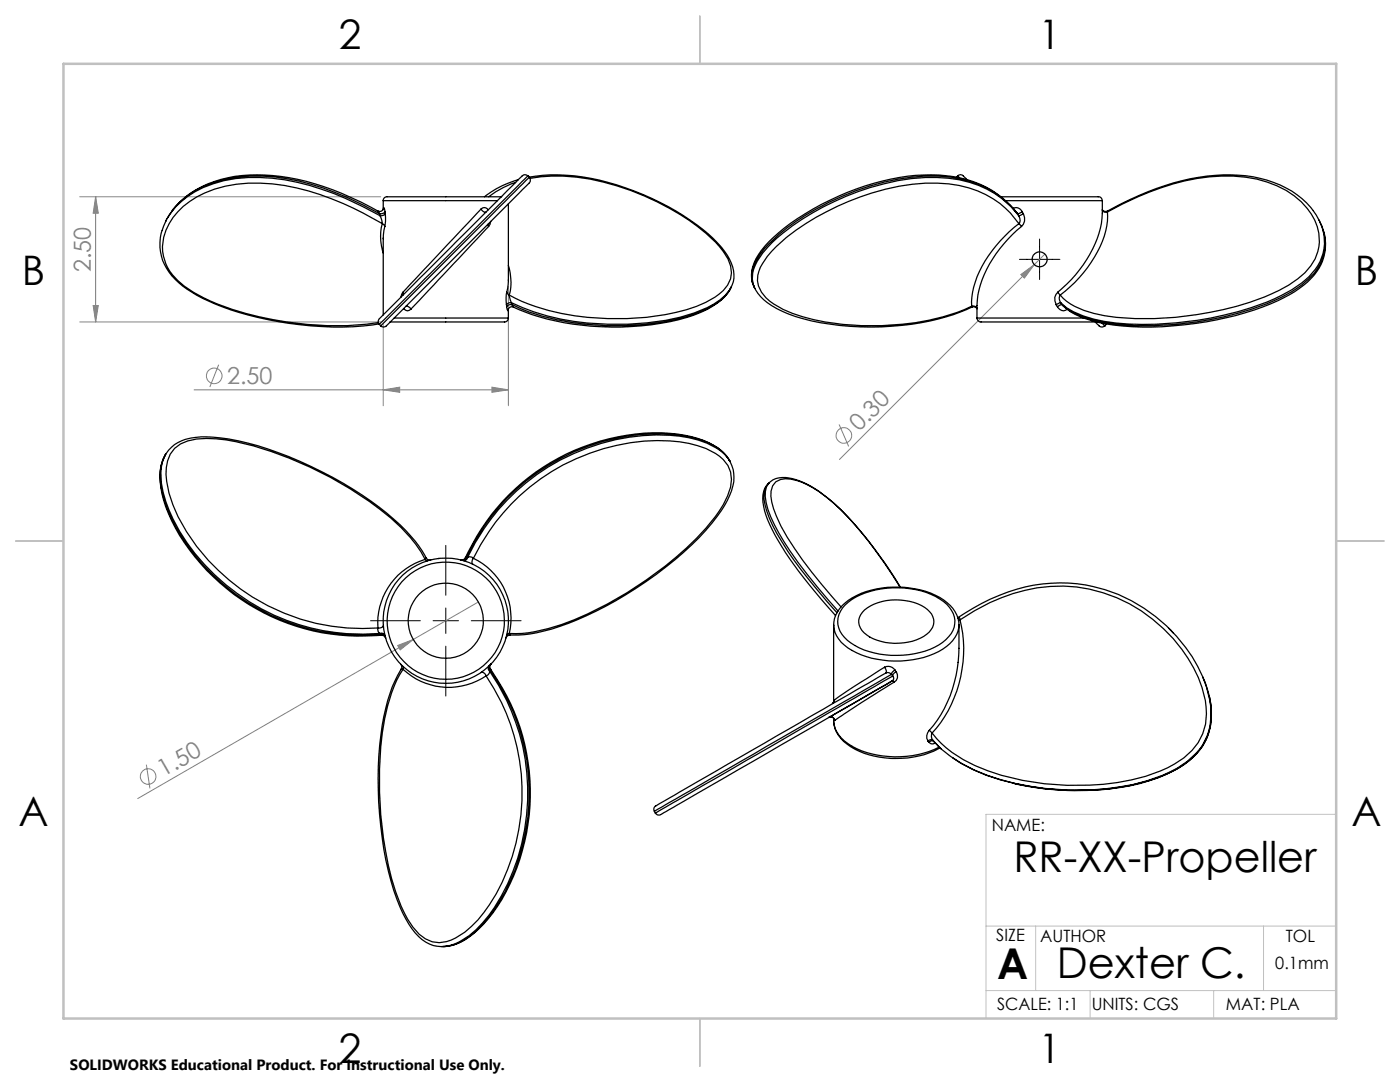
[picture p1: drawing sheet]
<svg xmlns="http://www.w3.org/2000/svg" width="279mm" height="216mm" viewBox="0 0 279 216" stroke-linecap="round" stroke-linejoin="round" font-family="sans-serif">
<g fill="none" stroke="#808080" stroke-width=".2">
<path d="M15.9 39.3h60.1M19.1 39.3v24.9M19.1 39.3l.5 3.2h-1zM101.5 57.1v23.9M203.7 54.8l2.7-2-2 2.7zM208.5 50.7l-41 41M15.9 64.2h60.1M18.6 61h1l-.5 3.2zM38.7 77.8h62.8M43.6 72.8l-1.7 4.4M76.5 77.8l3.3-.5v1zM76.5 64.7v16.3"/>
<path d="M98.2 77.3l3.3 .5-3.3 .5zM167.5 84.7l1.9 4.4M79.4 128.8l3.1-1.2-2.6 2.1zM82.5 127.6l-55 31.7M95.5 120.1l-13 7.5M29.2 152.6l.7 4.7"/>
<circle cx="42.7" cy="75" r="1.56"/>
<circle cx="168.4" cy="86.9" r="1.55"/>
<circle cx="29.6" cy="154.9" r="1.55"/>
</g>
<path d="M203.4 51.8h8.1M207.5 47.7v8.1M89 108.8v10M73.9 123.9h10M86.4 123.9h5.1M89 121.3v5.1M89 128.9v10M94.1 123.9h9.9" fill="none" stroke="#000" stroke-width=".2"/>
<path d="M266.7 162.5h-69.9v40.6M196.8 197.7h69.9M196.8 184.8h69.9M206.7 184.8v12.9M217.6 197.7v5.4M242.2 197.7v5.4M252.2 184.8v12.9" fill="none" stroke="#c0c0c0" stroke-width=".2"/>
<path d="M139.7 3.2v9.5M3.1 107.9h9.6M266.7 107.9h9.5M139.7 203.2v9.6" fill="none" stroke="#c0c0c0" stroke-width=".25"/>
<path d="M12.7 12.7h254v190.5h-254z" fill="none" stroke="#c0c0c0" stroke-width=".5"/>
<g fill="#808080">
<path d="M79.4 128.8l3.1-1.2-2.6 2.1z"/>
<path d="M203.7 54.8l2.7-2-2 2.7z"/>
<path d="M98.2 77.3l3.3 .5-3.3 .5zM76.5 77.8l3.3-.5v1z"/>
<path d="M19.1 39.3l.5 3.2h-1zM18.6 61h1l-.5 3.2z"/>
</g>
<g fill="none" stroke="#000" stroke-width=".25">
<path d="M100.1 39.3h-22.4a.91 .91 0 0 0-1.2 .7M102.9 36.4a17.7 17.7 0 0 0-5.4 2.9M103.5 35.8l-.8 .3a18.5 18.5 0 0 0-6 3.2M104.2 35.1l-28.5 28.5M104.2 35.1a.77 .77 0 0 1 1.1 0M105.3 35.1h.1M105.3 35.1l-29.6 29.6M105.3 35.1a.92 .92 0 0 1 .3 1.4M105.6 36.5l-28.4 28.4a.84 .84 0 0 1-1.2 .1M105.6 35.3a37.6 37.6 0 0 1 19.2 2.2 47.9 47.9 0 0 1 18.4 11 9.8 9.8 0 0 1 3.3 7l-.1 .7-.6 1.4M105.6 35.4h.1M105.6 35.4l-29.6 29.6"/>
<path d="M105.8 35.6a38.3 38.3 0 0 1 20 2.4 45.9 45.9 0 0 1 17.8 11.2 8.2 8.2 0 0 1 2.4 5.2 6 6 0 0 1-3.3 4.9 31.7 31.7 0 0 1-13.7 4 51.8 51.8 0 0 1-24.8-3.2l-2.6-1.2M190.9 35.4l.2-.3 .4 .4M191.1 35.1a.85 .85 0 0 1 1.3 .2l.6 .5M199.7 39.3h18.9a.99 .99 0 0 1 1.4 .7M32.3 46.1a9.7 9.7 0 0 0 3.4 10.3 37.6 37.6 0 0 0 15.7 6.9 65 65 0 0 0 24.2 1.3M33.2 43.9l-.1 .3M34.4 42a18.9 18.9 0 0 1 12.4-6.8 41.7 41.7 0 0 1 23.3 4.2l5.3 2.7M75.4 42.1a.83 .83 0 0 0 1.2-.7l.2 .9M75.4 42.1l.4 .6M75.8 42.7a52.8 52.8 0 0 0-23.6-7.6 23.8 23.8 0 0 0-14.9 4 13.7 13.7 0 0 0-4 4.5M75.8 42.7v.3M75.8 43a55.9 55.9 0 0 0-21.5-7.4 24.5 24.5 0 0 0-16.8 3.6 13.2 13.2 0 0 0-5.2 6.8"/>
<path d="M75.8 43l.5 1.6M76.3 44.6l.5 .6M76.3 44.6a56.6 56.6 0 0 0-21.9-7.9 24.2 24.2 0 0 0-16.5 3.5 11.5 11.5 0 0 0-5.4 10 9.7 9.7 0 0 0 4.3 6.9 39.5 39.5 0 0 0 15 6.1 62.4 62.4 0 0 0 23.7 1.1M76.3 44.6a10.1 10.1 0 0 0 .2 5.9M76.5 40h22.8M76.5 40v1.8M76.8 45.2l-.3 2.3v15.3M76.8 42.3a1.03 1.03 0 0 1-1 .4M76.8 42.3l.1 .4M76.9 42.7v1.4l-.1 1.1M76.9 42.7a1.01 1.01 0 0 1-1.1 .3M80.4 58.3v.6"/>
<path d="M80.4 58.3l-.4 1M96 41.7l-15.6 16.6M96 41.7a.93 .93 0 0 0 1 .6M96 41.7a.84 .84 0 0 1 1.4 .2M97.5 45.2l-15.5 16.5M97.5 44.6v.6M97.9 44.2l-.4 1M101.1 58.3l-.1 1 .1 1.5M101.1 58.3l.5 .6M101.5 40.7v15.3l-.4 2.3M101.5 53l.3 1.4a9.9 9.9 0 0 1-.2 4.5M101.6 58.9l.5 1.5"/>
<path d="M145.8 57.6a9.5 9.5 0 0 1-4.7 4.1 41.8 41.8 0 0 1-17.1 3.6 49.2 49.2 0 0 1-21.5-4M145.8 57.6a9.3 9.3 0 0 1-4.8 4.1 40.2 40.2 0 0 1-16.2 3.3 48.3 48.3 0 0 1-22.7-4.3M145.9 57.3a9.1 9.1 0 0 1-4.8 4.1 44.1 44.1 0 0 1-19.8 3.3 46.6 46.6 0 0 1-19.2-4.3M150.2 56.6l.3 .7M150.7 57.6a10.4 10.4 0 0 0 5.5 4.6 45.5 45.5 0 0 0 19.8 3 46.4 46.4 0 0 0 18-3.9M200.7 40h19.3M202.2 41.6a1.27 1.27 0 0 1 1.8 .7M203.1 42.7a19.4 19.4 0 0 0-14.3-7.6 42.4 42.4 0 0 0-21.4 4 44.5 44.5 0 0 0-14.8 10 8.4 8.4 0 0 0-2.5 7.2l.1 .2M203.1 42.7a19.9 19.9 0 0 0-16.1-7.6 49.8 49.8 0 0 0-26.2 7.8 31.9 31.9 0 0 0-9 7.8 6.4 6.4 0 0 0-1.6 5.8l.3 .6M203.1 42.7l.2 .3M203.3 43a1.3 1.3 0 0 1 0 1.6M203.3 43a20.1 20.1 0 0 0-16.3-7.6 48.4 48.4 0 0 0-22.7 5.9 38.1 38.1 0 0 0-12.1 9.2 7 7 0 0 0-1.8 6.3l.2 .8-.1-.3"/>
<path d="M203.3 44.6a19.4 19.4 0 0 0-16.2-8.1 46.4 46.4 0 0 0-22.2 5.8 37.8 37.8 0 0 0-11.8 8.9 6.6 6.6 0 0 0-1.7 5.9 8.5 8.5 0 0 0 4.9 4.6 40.5 40.5 0 0 0 15.7 3.3 47.7 47.7 0 0 0 21.9-3.9M203.3 44.6a25.4 25.4 0 0 0-9 12.7 11.9 11.9 0 0 0-.4 3.8M203.3 44.6l.6 .6M203.9 45.2a24.4 24.4 0 0 0-8.7 13.7l-.2 1.9v2.7M204 42.3l-.9 .4M204 42.3l.2 .4M204.2 42.7l-.9 .3M204.2 42.7a2.16 2.16 0 0 1-.3 2.5M211.1 58.3a1.92 1.92 0 0 0-.3 2.5M211.1 58.3l.5 .6M211.6 58.9a1.21 1.21 0 0 0 .1 1.5M220 41.8l.1 .1a.76 .76 0 0 0 .9 .2"/>
<path d="M220 40a19.2 19.2 0 0 1-4.6 13.8l-1.6 2-2.7 2.5M220 41.9l.5 .4h.5M221 42.3a53.7 53.7 0 0 1 20.5-7 23.7 23.7 0 0 1 16.8 3.8 11.5 11.5 0 0 1 5 9.2 9.5 9.5 0 0 1-4.3 7.3 42.1 42.1 0 0 1-17.6 6.7 62.3 62.3 0 0 1-20.9 .7 15.1 15.1 0 0 1-8.3-3.5l-.6-.6M221 42.3a16.1 16.1 0 0 1-3.3 10.1l-1.4 2-1.8 1.9-2.9 2.6M221 42.1v.2M262 42a19.5 19.5 0 0 0-13.4-6.9 41.9 41.9 0 0 0-21.2 3.9l-6.4 3.1M262.1 42.1a9.5 9.5 0 0 1-1.6 13.7 34.7 34.7 0 0 1-13.4 6.4 67.8 67.8 0 0 1-26.7 1.9 20 20 0 0 1-7.5-2.7l-1.2-1M263.2 43.9l.2 .3M263.5 44.4a9.2 9.2 0 0 1-2.4 11.3 25.1 25.1 0 0 1-8.3 4.9 67 67 0 0 1-32.6 3.7 15.9 15.9 0 0 1-8.3-3.6M264.1 46.1a9.8 9.8 0 0 1-4 10.8 36.9 36.9 0 0 1-13.5 6.1 63.4 63.4 0 0 1-27.3 1.3 14.4 14.4 0 0 1-7.2-3.3M75.7 63.6a.91 .91 0 0 0 .3 1.4M78.7 63.5h22.8"/>
<path d="M80.6 61.6a.87 .87 0 0 0 1.4 .1M81 61.1a1.08 1.08 0 0 1 1 .6M101.1 60.8v.4M101.1 61.2l.3 .8 .1-.3M101.5 63.5a.93 .93 0 0 1-1.3 .7h-22.4M101.5 61.6v1.9M102.1 60.4a1 1 0 0 0-1 .4M102.1 60.4v.3M102.1 60.7l-.7 .2-.3 .3M102.1 60.7l.4 .6M102.5 61.3a.78 .78 0 0 0-1.1 .4M193.9 61.1l.1 .2"/>
<path d="M193.9 61.1h.6l.5 .4M194 61.3l.5-.1 .5 .4M195 63.5a1 1 0 0 0 1.4 .7h22.5M195 63.5h21.3M210.8 60.8l.2 .4M211 61.2a1.23 1.23 0 0 0 2 .5M211.7 60.4l-.9 .4M211.7 60.4l.2 .3M211.9 60.7l-.9 .5M211.9 60.7l.2 .3M218.6 64.2l.7 .8M219.4 65a.73 .73 0 0 0 1.1 0"/>
<path d="M219.9 64.5l.6 .5M220.5 65h.1M220.6 64.6l.1 .1-.2 .3M220.8 64.7h.1M32.7 91.4a11 11 0 0 0-.4 7.1 34.8 34.8 0 0 0 10.2 16.6 42.4 42.4 0 0 0 33.6 11.7M32.9 90.9a9.7 9.7 0 0 0-.7 6.6 34 34 0 0 0 10.3 17.3 42.7 42.7 0 0 0 33.3 11.8M32.9 90.9l-.1 .3M32.9 90.9a7 7 0 0 1 6.2-3.6 33.7 33.7 0 0 1 12.3 1.6 76.5 76.5 0 0 1 28.4 15.8l3.1 3.3 1.4 2 .7 1.3M32.9 90.9a9.9 9.9 0 0 0-.3 7.3 37.7 37.7 0 0 0 14.7 20.2 42.1 42.1 0 0 0 28.5 8M33.1 90.6l-.2 .3zM145.2 91.3a10.3 10.3 0 0 0-5.9-3.8 36.6 36.6 0 0 0-23 1.7 42.3 42.3 0 0 0-23.4 22.1l.2-.2M145.4 91.5l.1 .2"/>
<path d="M145.5 91.8a7.3 7.3 0 0 1 .1 7.1 34.8 34.8 0 0 1-9.3 11.4 75.5 75.5 0 0 1-26.2 15.2l-1.5 .4a21.9 21.9 0 0 1-6.8 .8M145.6 91.8l.1 .2-.1-.1a10.1 10.1 0 0 0-6.3-4.1 36.4 36.4 0 0 0-22.1 1.6 42.5 42.5 0 0 0-23.9 21.8M145.6 91.8a9.4 9.4 0 0 0-5.4-3.9 33 33 0 0 0-17.4-.4 42.5 42.5 0 0 0-29.7 23.6M153.3 96.6a4.2 4.2 0 0 1 4.3-1.2 18.9 18.9 0 0 1 8.7 4.9 77 77 0 0 1 13.4 16.9M153.3 96.6a3.9 3.9 0 0 0-1 3.6 25.6 25.6 0 0 0 4.5 10.1 113.3 113.3 0 0 0 10 12.5M153.3 96.6a3.8 3.8 0 0 0-.7 3.8 28.9 28.9 0 0 0 4.7 9.7l3.9 5.3 5.8 6.9M153.6 96.3a3.1 3.1 0 0 0-.9 2.8 21.6 21.6 0 0 0 3.7 8.9 107.2 107.2 0 0 0 10.9 13.9M84.8 111.6a29.7 29.7 0 0 0-8.9-9.9 75.5 75.5 0 0 0-28.9-13.6 22.1 22.1 0 0 0-9.5-.1 5.7 5.7 0 0 0-4.3 5.3 17.9 17.9 0 0 0 2.3 9.8 41.5 41.5 0 0 0 39.9 22.2M84.8 111.6a13.3 13.3 0 0 0-9.4 13.7M84.8 111.6l.5 .3M85.1 111.3a.77 .77 0 0 0 .9 .4M85.1 111.3l-.3 .3"/>
<path d="M87.5 111.4h.1M92.9 111.3a.84 .84 0 0 1-.9 .4M93.1 111.1a.79 .79 0 0 1-.9 .7M93.1 111.1l.2 .1M93.3 111.2a1.15 1.15 0 0 1 1.2 .2M93.3 111.2a.78 .78 0 0 1-.8 .7M94.5 111.4a41.3 41.3 0 0 1 41.1-23.2 14.9 14.9 0 0 1 8.8 3.5 5.6 5.6 0 0 1 1.4 5.5 19.9 19.9 0 0 1-4.9 8.2 75.6 75.6 0 0 1-28.9 19.2 25.6 25.6 0 0 1-10.4 1.8M94.5 111.4a13.2 13.2 0 0 1 7.1 15M94.5 111.4a.86 .86 0 0 0-.1 1.2M179.6 117.2a76.7 76.7 0 0 0-13.2-16.8 18.7 18.7 0 0 0-8.6-4.8 3.2 3.2 0 0 0-3.6 1.3 6.2 6.2 0 0 0 .2 4.6 44.7 44.7 0 0 0 7.6 12.7l5.9 6.9M75.4 125.3a1.1 1.1 0 0 0 .4 1.1M75.8 126.4a.76 .76 0 0 1 1 .5"/>
<path d="M75.8 126.4v.2M75.8 126.6a.75 .75 0 0 1 1.1 .5M75.8 126.6l.3 .2M76.1 126.8l.6 .1 .2 .4M76.5 124.8a.91 .91 0 0 1-1.1 .5M80 132.5a.84 .84 0 0 1 .1 1M80.1 133.5a31.6 31.6 0 0 0-4.1 13.1 77.7 77.7 0 0 0 2.6 31.1 22.7 22.7 0 0 0 5 9.2 6.4 6.4 0 0 0 4.6 2M80.1 133.5l.3 .1M80.4 133.6a26.2 26.2 0 0 0-3.6 9.8 75.1 75.1 0 0 0 2.2 34.6 22.2 22.2 0 0 0 4.6 8.4 5.8 5.8 0 0 0 7.3 .7 21.7 21.7 0 0 0 8.1-8.7 41.7 41.7 0 0 0-2-43.5M80.4 133.6a13.4 13.4 0 0 0 16.6 1.3M80.4 133v.6M96 134.2a.86 .86 0 0 1 1 .7"/>
<path d="M97.6 132.9a.79 .79 0 0 0 .2 1.1M97.8 134l-.4 .7-.4 .2M97.8 132.7a.78 .78 0 0 0 .1 1.1M97.8 134a42.5 42.5 0 0 1-.3 48.7 15.2 15.2 0 0 1-7.7 6l-1.6 .2M97.9 133.8v-.3a42.2 42.2 0 0 1 .5 48.6 16.7 16.7 0 0 1-8.1 6.5l-1.3 .2M97.9 133.8a42.5 42.5 0 0 1 .6 47.9 17.4 17.4 0 0 1-8 6.9l-2.1 .3M97.9 133.8l-.1 .2M98 132.5a.75 .75 0 0 0-.1 1M101.6 126.4l-.5 .3M101.6 126.4l.2 .3M101.8 126.7a.91 .91 0 0 0-.8 .6M166.4 124.7v15.4l-.2 .3 .2-.6"/>
<path d="M166.4 139.8v.1M168.7 120.7a14.7 14.7 0 0 1 10.6-3.4 14.5 14.5 0 0 1 9.6 3.3 4.5 4.5 0 0 1-.1 7 15.3 15.3 0 0 1-10.9 3.2 13.6 13.6 0 0 1-9.4-3.6 4.4 4.4 0 0 1 .2-6.5zM172.5 121.7a11 11 0 0 1 12.6-.1 2.94 2.94 0 0 1-.2 5 11.2 11.2 0 0 1-11.9 .1 2.95 2.95 0 0 1-.5-5zM176.5 133.1a1.6 1.6 0 0 1 2.1 .6M176.5 133.1l-1 .6a98.1 98.1 0 0 0-9.1 6.1M176.5 133.1a.93 .93 0 0 1 .3 1.2M176.8 134.3l-45.9 26.5M176.8 134.3a1.01 1.01 0 0 1 1.1 .2M177.9 134.5l-47.3 27.4M177.9 134.5l.3 .4M178 135.9l-46.1 26.6M178 135.9l-12.6 7.3a.82 .82 0 0 1 1.2 .6"/>
<path d="M178 135.9l.5 .2M178.2 134.9l.2 .6-.4 .4M178.2 134.9l-47.4 27.3M178.5 136.1l-6.5 4.1-5.4 3.6M178.6 133.7l.3 .3M178.6 133.7a.99 .99 0 0 0-.7 .8M178.9 134a1.5 1.5 0 0 1-.4 2.1M178.9 134a1.12 1.12 0 0 0-.7 .9M191.4 124.7a6.1 6.1 0 0 1-3.3 4.8 19.2 19.2 0 0 1-18.9-.2 5.3 5.3 0 0 1-2.7-5.8 8.2 8.2 0 0 1 5.4-5.1 19 19 0 0 1 16.4 1.3 6.3 6.3 0 0 1 3.1 4.9v4.8a25.2 25.2 0 0 1-5.9 16.3M191.6 123.7l-.1-.4h-.4a36.1 36.1 0 0 1 22.2-7 31.5 31.5 0 0 1 27.5 20.8 13.9 13.9 0 0 1-.8 11.6 16.9 16.9 0 0 1-7.9 6 51 51 0 0 1-28.8 1.8 34.9 34.9 0 0 1-15.4-7l-1.7-1.8M191.6 123.7a34.6 34.6 0 0 1 23.2-6.6 31 31 0 0 1 25.1 20.1 12.8 12.8 0 0 1-.8 11 15.6 15.6 0 0 1-7.5 5.6 50.2 50.2 0 0 1-27.5 1.9 32.2 32.2 0 0 1-16.2-7.4l-1.9-2M191.6 123.7a25.1 25.1 0 0 1-5.6 22.6"/>
<path d="M191.6 123.7l-.3 .1M233.2 125.3l.9 1M233.5 125.6l.1 .1M240 135.1a16.3 16.3 0 0 1 1.2 11.3 13.8 13.8 0 0 1-8.2 8 49.9 49.9 0 0 1-30.9 1.8M241.4 139.1a12.2 12.2 0 0 1-6.2 14.2 37.9 37.9 0 0 1-18.3 4.4 55.6 55.6 0 0 1-14.7-1.4M165.5 143.2a.87 .87 0 0 1 1.1 .6M166.4 143.8a6.6 6.6 0 0 0 3.8 5.5 19.1 19.1 0 0 0 17.4-.1M166.4 143.8a6.1 6.1 0 0 0 3.6 5.1 19.5 19.5 0 0 0 17.4 .1M166.4 143.3v.5M185.2 147.9l.2 .2M185.4 148.1a.85 .85 0 0 0 1.3 .1M185.5 145.7a1.75 1.75 0 0 0-.3 2.2"/>
<path d="M185.5 145.7l.5 .6M186 146.3a1.31 1.31 0 0 0 .2 1.4M186.2 147.7a.7 .7 0 0 0-1 .2M186.2 147.7l.2 .3M186.4 148l1.4 1.4M186.4 148a.7 .7 0 0 0-1 .1M187.2 148.8l.1 .1M190.1 151.2a32.4 32.4 0 0 0 12 5M130.6 161.9a.86 .86 0 0 0 1.2 .7M130.8 160.8l-.3 .4 .1 .7M88.2 188.9h.2M88.4 188.9h.4"/>
<circle cx="207.5" cy="51.8" r="1.49"/>
<circle cx="89" cy="123.9" r="7.5"/>
<circle cx="89" cy="123.8" r="11.7"/>
<circle cx="89" cy="123.9" r="12.5"/>
</g>
<g font-size="8.5">
<text x="202.3" y="174">RR-XX-Propeller</text>
<text x="199" y="195.3">A</text>
<text x="210.9" y="195.2">Dexter C.</text>
</g>
<g font-size="8.1">
<text x="67.6" y="9.7">2</text>
<text x="207.3" y="9.7">1</text>
<text x="4.4" y="57">B</text>
<text x="270.4" y="57">B</text>
<text x="3.7" y="164.9">A</text>
<text x="269.7" y="164.9">A</text>
<text x="67.6" y="212.2">2</text>
<text x="207.3" y="212.2">1</text>
</g>
<g font-size="4.7" fill="#808080">
<text x="18.1" y="54.4" transform="rotate(-90 18.1 54.4)">2.50</text>
<text x="45.3" y="76.7">2.50</text>
<text x="171.5" y="86.3" transform="rotate(-45 171.5 86.3)">0.30</text>
<text x="32.7" y="155.1" transform="rotate(-30 32.7 155.1)">1.50</text>
</g>
<g font-size="3.4">
<text x="197.9" y="165.8">NAME:</text>
<text x="198.8" y="187.9">SIZE</text>
<text x="207.6" y="187.9">AUTHOR</text>
<text x="256.6" y="188">TOL</text>
<text x="254.5" y="193.4">0.1mm</text>
<text x="199" y="201.4">SCALE: 1:1</text>
<text x="217.9" y="201.5">UNITS: CGS</text>
<text x="244.7" y="201.4">MAT: PLA</text>
</g>
<text font-size="3" x="14" y="213.5">SOLIDWORKS Educational Product. For Instructional Use Only.</text>
</svg>
